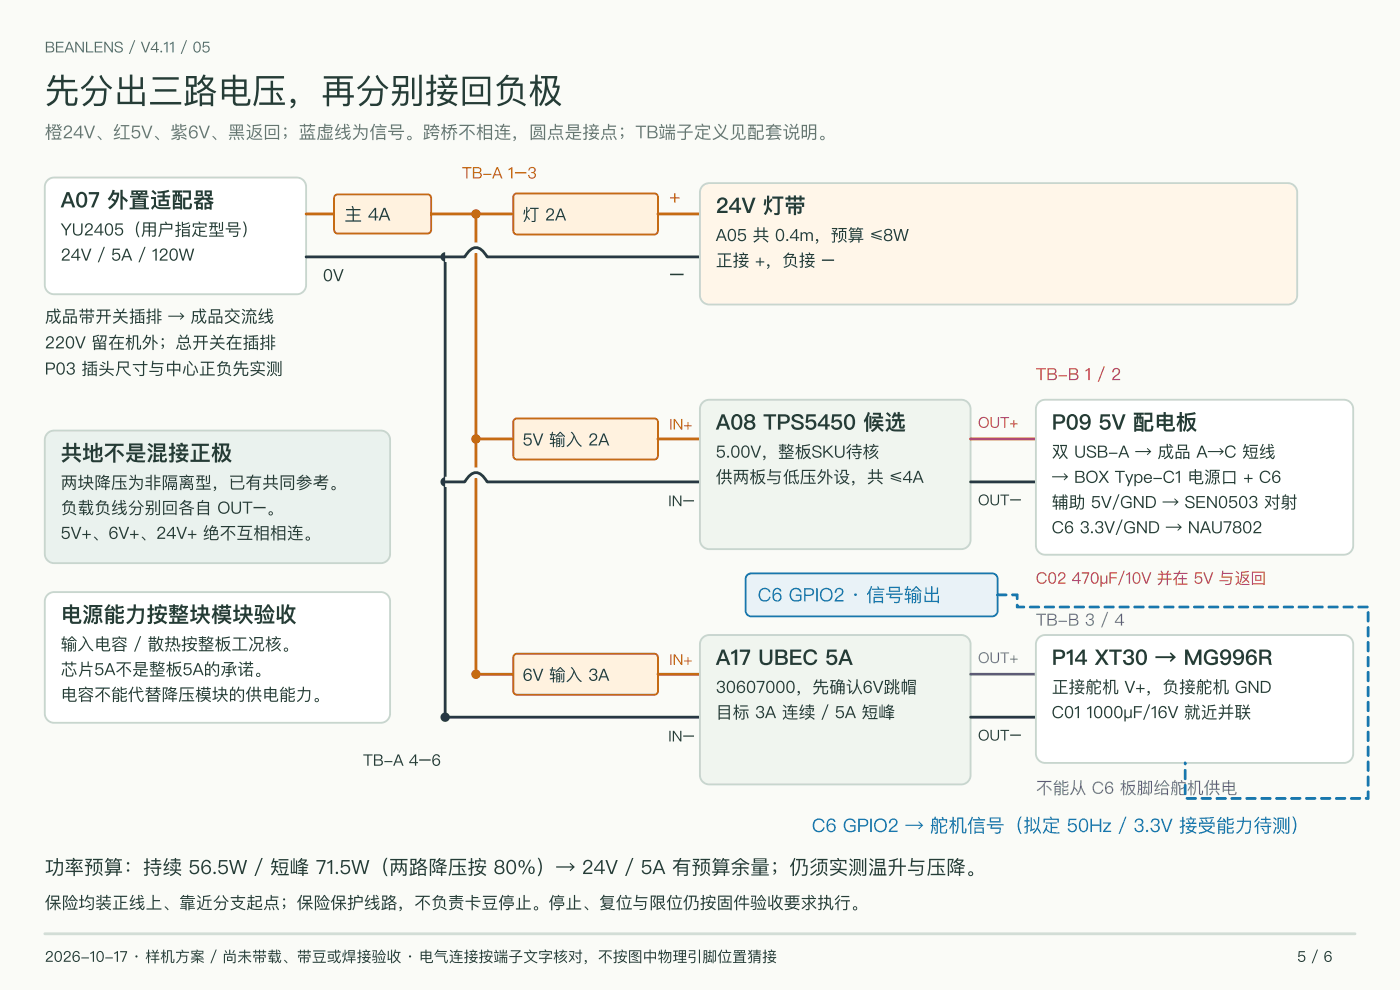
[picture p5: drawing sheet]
<svg xmlns="http://www.w3.org/2000/svg" width="420mm" height="297mm" viewBox="0 0 420 297" stroke-linecap="round" stroke-linejoin="round" font-family="sans-serif">
<path d="M0 0h419.9v297.1h-419.9z" fill="#edf1e9"/>
<path d="M0 0h420.1v297h-420.1z" fill="#fafbf7"/>
<path d="M14.3 54.1l.9-.6 1-.2h72.9a2.8 2.8 0 0 1 2.8 2.8v29.4a2.8 2.8 0 0 1-2.8 2.8h-72.9a2.8 2.8 0 0 1-2.8-2.8v-29.4l.3-1.1z" fill="#fff"/>
<path d="M14.3 54.1l.9-.6 1-.2h72.9a2.8 2.8 0 0 1 2.8 2.8v29.4a2.8 2.8 0 0 1-2.8 2.8h-72.9a2.8 2.8 0 0 1-2.8-2.8v-29.4l.3-1.1z" fill="none" stroke="#c8d6ce" stroke-width=".56"/>
<path d="M91.9 64.2h8.4" fill="none" stroke="#c56b13" stroke-width=".84"/>
<path d="M100.6 58.6l.8-.3h26.9a1.12 1.12 0 0 1 1.1 1.1v9.5a1.12 1.12 0 0 1-1.1 1.2h-26.9a1.12 1.12 0 0 1-1.1-1.2v-9.5z" fill="#fff2df"/>
<path d="M100.6 58.6l.8-.3h26.9a1.12 1.12 0 0 1 1.1 1.1v9.5a1.12 1.12 0 0 1-1.1 1.2h-26.9a1.12 1.12 0 0 1-1.1-1.2v-9.5z" fill="none" stroke="#c56b13" stroke-width=".56"/>
<path d="M129.4 64.2h13.5v138.1" fill="none" stroke="#c56b13" stroke-width=".84"/>
<path d="M91.9 77.1h41.7v138.1" fill="none" stroke="#273843" stroke-width=".84"/>
<circle cx="142.9" cy="64.2" r="1.4" fill="#c56b13"/>
<path d="M142.9 64.2h11.2" fill="none" stroke="#c56b13" stroke-width=".84"/>
<path d="M154.4 58.4l.8-.4h41.2a1.12 1.12 0 0 1 1.1 1.1v10.1a1.12 1.12 0 0 1-1.1 1.2h-41.2a1.12 1.12 0 0 1-1.1-1.2v-10.1z" fill="#fff2df"/>
<path d="M154.4 58.4l.8-.4h41.2a1.12 1.12 0 0 1 1.1 1.1v10.1a1.12 1.12 0 0 1-1.1 1.2h-41.2a1.12 1.12 0 0 1-1.1-1.2v-10.1z" fill="none" stroke="#c56b13" stroke-width=".56"/>
<path d="M197.5 64.2h12.6" fill="none" stroke="#c56b13" stroke-width=".84"/>
<circle cx="133.6" cy="77.1" r="1.4" fill="#273843"/>
<path d="M133.6 77.1h5.9a4.9 4.9 0 0 1 3.4-2.8 4.3 4.3 0 0 1 3.3 2.8h63.9" fill="none" stroke="#fafbf7" stroke-width="3.1" stroke-linecap="butt"/>
<path d="M133.6 77.1h5.9a4.9 4.9 0 0 1 3.4-2.8 4.3 4.3 0 0 1 3.3 2.8h63.9" fill="none" stroke="#273843" stroke-width=".84"/>
<path d="M210.9 55.8l.9-.6 1.1-.3h173.6a2.8 2.8 0 0 1 2.8 2.8v30.9a2.8 2.8 0 0 1-2.8 2.8h-173.6a2.8 2.8 0 0 1-2.8-2.8v-30.9l.2-1z" fill="#fff6e9"/>
<path d="M210.9 55.8l.9-.6 1.1-.3h173.6a2.8 2.8 0 0 1 2.8 2.8v30.9a2.8 2.8 0 0 1-2.8 2.8h-173.6a2.8 2.8 0 0 1-2.8-2.8v-30.9l.2-1z" fill="none" stroke="#c8d6ce" stroke-width=".56"/>
<circle cx="142.9" cy="131.7" r="1.4" fill="#c56b13"/>
<path d="M142.9 131.7h11.2" fill="none" stroke="#c56b13" stroke-width=".84"/>
<path d="M154.4 125.9l.8-.4h41.2a1.12 1.12 0 0 1 1.1 1.2v10a1.12 1.12 0 0 1-1.1 1.2h-41.2a1.12 1.12 0 0 1-1.1-1.2v-10z" fill="#fff2df"/>
<path d="M154.4 125.9l.8-.4h41.2a1.12 1.12 0 0 1 1.1 1.2v10a1.12 1.12 0 0 1-1.1 1.2h-41.2a1.12 1.12 0 0 1-1.1-1.2v-10z" fill="none" stroke="#c56b13" stroke-width=".56"/>
<path d="M197.5 131.7h12.6" fill="none" stroke="#c56b13" stroke-width=".84"/>
<circle cx="133.6" cy="144.6" r="1.4" fill="#273843"/>
<path d="M133.6 144.6h5.9a4.9 4.9 0 0 1 3.4-2.8 4.3 4.3 0 0 1 3.3 2.8h63.9" fill="none" stroke="#fafbf7" stroke-width="3.1" stroke-linecap="butt"/>
<path d="M133.6 144.6h5.9a4.9 4.9 0 0 1 3.4-2.8 4.3 4.3 0 0 1 3.3 2.8h63.9" fill="none" stroke="#273843" stroke-width=".84"/>
<path d="M210.9 120.7l.9-.6 1.1-.2h75.6a2.8 2.8 0 0 1 2.8 2.8v39.2a2.8 2.8 0 0 1-2.8 2.8h-75.6a2.8 2.8 0 0 1-2.8-2.8v-39.2l.2-1z" fill="#f0f5ef"/>
<path d="M210.9 120.7l.9-.6 1.1-.2h75.6a2.8 2.8 0 0 1 2.8 2.8v39.2a2.8 2.8 0 0 1-2.8 2.8h-75.6a2.8 2.8 0 0 1-2.8-2.8v-39.2l.2-1z" fill="none" stroke="#c8d6ce" stroke-width=".56"/>
<path d="M291.3 131.7h19.6" fill="none" stroke="#c4323d" stroke-width=".84"/>
<path d="M291.3 144.6h19.6" fill="none" stroke="#273843" stroke-width=".84"/>
<path d="M311.7 120.7l.9-.6 1.1-.2h89.7a2.8 2.8 0 0 1 2.8 2.8v40.9a2.8 2.8 0 0 1-2.8 2.8h-89.7a2.8 2.8 0 0 1-2.8-2.8v-40.9l.2-1z" fill="#fff"/>
<path d="M311.7 120.7l.9-.6 1.1-.2h89.7a2.8 2.8 0 0 1 2.8 2.8v40.9a2.8 2.8 0 0 1-2.8 2.8h-89.7a2.8 2.8 0 0 1-2.8-2.8v-40.9l.2-1z" fill="none" stroke="#c8d6ce" stroke-width=".56"/>
<circle cx="142.9" cy="202.3" r="1.4" fill="#c56b13"/>
<path d="M142.9 202.3h11.2" fill="none" stroke="#c56b13" stroke-width=".84"/>
<path d="M154.4 196.4l.8-.3h41.2a1.12 1.12 0 0 1 1.1 1.1v10.1a1.12 1.12 0 0 1-1.1 1.1h-41.2a1.12 1.12 0 0 1-1.1-1.1v-10.1z" fill="#fff2df"/>
<path d="M154.4 196.4l.8-.3h41.2a1.12 1.12 0 0 1 1.1 1.1v10.1a1.12 1.12 0 0 1-1.1 1.1h-41.2a1.12 1.12 0 0 1-1.1-1.1v-10.1z" fill="none" stroke="#c56b13" stroke-width=".56"/>
<path d="M197.5 202.3h12.6" fill="none" stroke="#c56b13" stroke-width=".84"/>
<circle cx="133.6" cy="215.2" r="1.4" fill="#273843"/>
<path d="M133.6 215.2h76.5" fill="none" stroke="#273843" stroke-width=".84"/>
<path d="M210.9 191.3l.9-.6 1.1-.2h75.6a2.8 2.8 0 0 1 2.8 2.8v39.2a2.8 2.8 0 0 1-2.8 2.8h-75.6a2.8 2.8 0 0 1-2.8-2.8v-39.2l.2-1.1z" fill="#f0f5ef"/>
<path d="M210.9 191.3l.9-.6 1.1-.2h75.6a2.8 2.8 0 0 1 2.8 2.8v39.2a2.8 2.8 0 0 1-2.8 2.8h-75.6a2.8 2.8 0 0 1-2.8-2.8v-39.2l.2-1.1z" fill="none" stroke="#c8d6ce" stroke-width=".56"/>
<path d="M291.3 202.3h19.6" fill="none" stroke="#7b45b5" stroke-width=".84"/>
<path d="M291.3 215.2h19.6" fill="none" stroke="#273843" stroke-width=".84"/>
<path d="M311.7 191.3l.9-.6 1.1-.2h89.7a2.8 2.8 0 0 1 2.8 2.8v32.8a2.8 2.8 0 0 1-2.8 2.8h-89.7a2.8 2.8 0 0 1-2.8-2.8v-32.8l.2-1.1z" fill="#fff"/>
<path d="M311.7 191.3l.9-.6 1.1-.2h89.7a2.8 2.8 0 0 1 2.8 2.8v32.8a2.8 2.8 0 0 1-2.8 2.8h-89.7a2.8 2.8 0 0 1-2.8-2.8v-32.8l.2-1.1z" fill="none" stroke="#c8d6ce" stroke-width=".56"/>
<path d="M14.3 130l.9-.6 1-.2h98.1a2.8 2.8 0 0 1 2.8 2.8v34.1a2.8 2.8 0 0 1-2.8 2.8h-98.1a2.8 2.8 0 0 1-2.8-2.8v-34.1l.3-1.1z" fill="#eaf2ee"/>
<path d="M14.3 130l.9-.6 1-.2h98.1a2.8 2.8 0 0 1 2.8 2.8v34.1a2.8 2.8 0 0 1-2.8 2.8h-98.1a2.8 2.8 0 0 1-2.8-2.8v-34.1l.3-1.1z" fill="none" stroke="#c8d6ce" stroke-width=".56"/>
<path d="M14.3 178.5l.9-.7 1-.2h98.1a2.8 2.8 0 0 1 2.8 2.8v33.6a2.8 2.8 0 0 1-2.8 2.8h-98.1a2.8 2.8 0 0 1-2.8-2.8v-33.6l.3-1z" fill="#fff"/>
<path d="M14.3 178.5l.9-.7 1-.2h98.1a2.8 2.8 0 0 1 2.8 2.8v33.6a2.8 2.8 0 0 1-2.8 2.8h-98.1a2.8 2.8 0 0 1-2.8-2.8v-33.6l.3-1z" fill="none" stroke="#c8d6ce" stroke-width=".56"/>
<path d="M224.3 172.5l1.2-.5h72.3a1.68 1.68 0 0 1 1.6 1.7v9.5a1.68 1.68 0 0 1-1.6 1.7h-72.3a1.68 1.68 0 0 1-1.7-1.7v-9.5z" fill="#e9f2f7"/>
<path d="M224.3 172.5l1.2-.5h72.3a1.68 1.68 0 0 1 1.6 1.7v9.5a1.68 1.68 0 0 1-1.6 1.7h-72.3a1.68 1.68 0 0 1-1.7-1.7v-9.5z" fill="none" stroke="#1777ae" stroke-width=".56"/>
<path d="M299.1 178.2l2.9-.1a.42 .42 0 0 1 .4 .4 .42 .42 0 0 1-.4 .4h-2.6l-.4-.3zM303.6 178.2l1.9-.1 .2 1.5a.42 .42 0 0 1-.4 .4 .42 .42 0 0 1-.4-.4v-1.1h.4v.4h-1.5l-.3-.3zM305 181.3l.4-.2 .3 .3v.7h-.4v-.4h2a.42 .42 0 0 1 .4 .4 .42 .42 0 0 1-.4 .4h-2.2l-.2-.4zM308.9 181.8l2.9-.1a.42 .42 0 0 1 .4 .4 .42 .42 0 0 1-.4 .4h-2.6l-.4-.3zM313.4 181.8l2.8-.1a.42 .42 0 0 1 .5 .4 .42 .42 0 0 1-.5 .4h-2.6l-.3-.3zM317.9 181.8l2.8-.1a.42 .42 0 0 1 .4 .4 .42 .42 0 0 1-.4 .4h-2.6l-.3-.3zM322.4 181.8l2.8-.1a.42 .42 0 0 1 .4 .4 .42 .42 0 0 1-.4 .4h-2.6l-.3-.3zM326.9 181.8l2.8-.1a.42 .42 0 0 1 .4 .4 .42 .42 0 0 1-.4 .4h-2.6l-.3-.3zM331.3 181.8l2.9-.1a.42 .42 0 0 1 .4 .4 .42 .42 0 0 1-.4 .4h-2.6l-.4-.3zM335.8 181.8l2.8-.1a.42 .42 0 0 1 .5 .4 .42 .42 0 0 1-.5 .4h-2.6l-.3-.3zM340.3 181.8l2.8-.1a.42 .42 0 0 1 .4 .4 .42 .42 0 0 1-.4 .4h-2.6l-.3-.3zM344.8 181.8l2.8-.1a.42 .42 0 0 1 .4 .4 .42 .42 0 0 1-.4 .4h-2.6l-.3-.3zM349.3 181.8l2.8-.1a.42 .42 0 0 1 .4 .4 .42 .42 0 0 1-.4 .4h-2.6l-.3-.3zM353.8 181.8l2.8-.1a.42 .42 0 0 1 .4 .4 .42 .42 0 0 1-.4 .4h-2.6l-.4-.3zM358.2 181.8l2.9-.1a.42 .42 0 0 1 .4 .4 .42 .42 0 0 1-.4 .4h-2.6l-.4-.3zM362.7 181.8l2.8-.1a.42 .42 0 0 1 .5 .4 .42 .42 0 0 1-.5 .4h-2.6l-.3-.3zM367.2 181.8l2.8-.1a.42 .42 0 0 1 .4 .4 .42 .42 0 0 1-.4 .4h-2.6l-.3-.3zM371.7 181.8l2.8-.1a.42 .42 0 0 1 .4 .4 .42 .42 0 0 1-.4 .4h-2.6l-.3-.3zM376.2 181.8l2.8-.1a.42 .42 0 0 1 .4 .4 .42 .42 0 0 1-.4 .4h-2.6l-.4-.3zM380.6 181.8l2.9-.1a.42 .42 0 0 1 .4 .4 .42 .42 0 0 1-.4 .4h-2.6l-.4-.3zM385.1 181.8l2.8-.1a.42 .42 0 0 1 .5 .4 .42 .42 0 0 1-.5 .4h-2.6l-.3-.3zM389.6 181.8l2.8-.1a.42 .42 0 0 1 .4 .4 .42 .42 0 0 1-.4 .4h-2.6l-.3-.3zM394.1 181.8l2.8-.1a.42 .42 0 0 1 .4 .4 .42 .42 0 0 1-.4 .4h-2.6l-.3-.3zM398.6 181.8l2.8-.1a.42 .42 0 0 1 .4 .4 .42 .42 0 0 1-.4 .4h-2.6l-.3-.3zM403.1 181.8l2.8-.1a.42 .42 0 0 1 .4 .4 .42 .42 0 0 1-.4 .4h-2.6l-.4-.3zM407.5 181.8l2.9-.1a.42 .42 0 0 1 .4 .4 .42 .42 0 0 1-.4 .4h-2.6l-.4-.3zM410.3 183.5l.4-.1 .3 .3 .1 2.6a.42 .42 0 0 1-.5 .4 .42 .42 0 0 1-.4-.4zM410.3 188l.4-.1 .3 .3 .1 2.6a.42 .42 0 0 1-.5 .4 .42 .42 0 0 1-.4-.4zM410.3 192.5l.4-.2 .3 .4 .1 2.6a.42 .42 0 0 1-.5 .4 .42 .42 0 0 1-.4-.4zM410.3 196.9l.4-.1 .3 .4 .1 2.6a.42 .42 0 0 1-.5 .4 .42 .42 0 0 1-.4-.4zM410.3 201.4l.4-.1 .3 .3 .1 2.6a.42 .42 0 0 1-.5 .5 .42 .42 0 0 1-.4-.5zM410.3 205.9l.4-.1 .3 .3 .1 2.6a.42 .42 0 0 1-.5 .4 .42 .42 0 0 1-.4-.4zM410.3 210.4l.4-.1 .3 .3 .1 2.6a.42 .42 0 0 1-.5 .4 .42 .42 0 0 1-.4-.4zM410.3 214.9l.4-.1 .3 .3 .1 2.6a.42 .42 0 0 1-.5 .4 .42 .42 0 0 1-.4-.4zM410.3 219.3l.4-.1 .3 .4 .1 2.6a.42 .42 0 0 1-.5 .4 .42 .42 0 0 1-.4-.4zM410.3 223.8l.4-.1 .3 .3 .1 2.6a.42 .42 0 0 1-.5 .5 .42 .42 0 0 1-.4-.5zM410.3 228.3l.4-.1 .3 .3 .1 2.6a.42 .42 0 0 1-.5 .5 .42 .42 0 0 1-.4-.5zM410.3 232.8l.4-.1 .3 .3 .1 2.6a.42 .42 0 0 1-.5 .4 .42 .42 0 0 1-.4-.4zM410.3 237.3l.4-.1 .3 .3v2.1l-.2 .3-.7 .1a.42 .42 0 0 1-.4-.5 .42 .42 0 0 1 .4-.4h.5v.4h-.4zM405.3 239.2l2.8-.1a.42 .42 0 0 1 .4 .4 .42 .42 0 0 1-.4 .5l-2.6-.1-.3-.3zM400.8 239.2l2.8-.1a.42 .42 0 0 1 .5 .4 .42 .42 0 0 1-.5 .5l-2.6-.1-.3-.3zM396.3 239.2l2.9-.1a.42 .42 0 0 1 .4 .4 .42 .42 0 0 1-.4 .5l-2.7-.1-.3-.3zM391.9 239.2l2.8-.1a.42 .42 0 0 1 .4 .4 .42 .42 0 0 1-.4 .5l-2.6-.1-.4-.3zM387.4 239.2l2.8-.1a.42 .42 0 0 1 .4 .4 .42 .42 0 0 1-.4 .5l-2.6-.1-.3-.3zM382.9 239.2l2.8-.1a.42 .42 0 0 1 .4 .4 .42 .42 0 0 1-.4 .5l-2.6-.1-.3-.3zM378.4 239.2l2.8-.1a.42 .42 0 0 1 .4 .4 .42 .42 0 0 1-.4 .5l-2.6-.1-.3-.3zM373.9 239.2l2.8-.1a.42 .42 0 0 1 .5 .4 .42 .42 0 0 1-.5 .5l-2.6-.1-.3-.3zM369.4 239.2l2.9-.1a.42 .42 0 0 1 .4 .4 .42 .42 0 0 1-.4 .5l-2.6-.1-.4-.3zM365 239.2l2.8-.1a.42 .42 0 0 1 .4 .4 .42 .42 0 0 1-.4 .5l-2.6-.1-.4-.3zM360.5 239.2l2.8-.1a.42 .42 0 0 1 .4 .4 .42 .42 0 0 1-.4 .5l-2.6-.1-.3-.3zM356 239.2l2.8-.1a.42 .42 0 0 1 .4 .4 .42 .42 0 0 1-.4 .5l-2.6-.1-.3-.3zM355.4 235.3l.4-.1 .3 .3 .1 2.6a.42 .42 0 0 1-.5 .5 .42 .42 0 0 1-.4-.5zM355.4 230.8l.4-.1 .3 .3 .1 2.7a.42 .42 0 0 1-.5 .4 .42 .42 0 0 1-.4-.4zM355.3 229a.51 .51 0 0 1 1 0 .51 .51 0 0 1-1 0z" fill="#1777ae"/>
<path d="M13.4 280.1h393.3" fill="none" stroke="#d2ddd6" stroke-width=".84"/>
<text font-size="10.4" fill="#253c36" x="13.4" y="30.9">先分出三路电压，再分别接回负极</text>
<g font-size="6.4" fill="#253c36">
<text x="18.2" y="62.2">A07 外置适配器</text>
<text x="214.8" y="63.9">24V 灯带</text>
<text x="214.8" y="128.9">A08 TPS5450 候选</text>
<text x="315.7" y="128.9">P09</text>
<text x="329.8" y="128.9">5V 配电板</text>
<text x="18.2" y="138.1">共地不是混接正极</text>
<text x="18.2" y="186.6">电源能力 按整块模块验收</text>
<text x="214.8" y="199.5">A17 UBEC 5A</text>
<text x="315.7" y="199.5">P14 XT30 → MG996R</text>
</g>
<text font-size="5.9" fill="#253c36" x="13.4" y="262.2">功率预算：持续 56.5W / 短峰 71.5W（两路降压按 80%）→ 24V / 5A 有预算余量；仍须实测温升与压降。</text>
<text font-size="5.6" fill="#c56b13" x="200.8" y="60.8">+</text>
<text font-size="5.6" fill="#253c36" x="200.8" y="84.4">−</text>
<g font-size="5.6" fill="#1777ae">
<text x="227.4" y="180.4">C6 GPIO2 · 信号输出</text>
<text x="243.7" y="249.6">C6 GPIO2 → 舵机信号（拟定 50Hz / 3.3V 接受能力 待测）</text>
</g>
<text font-size="5.3" fill="#657a73" x="13.4" y="41.5">橙24V、红5V、紫6V、黑返回；蓝虚线为信号。跨桥不相连，圆点是接点；TB端子定义见配套说明。</text>
<text font-size="5.3" fill="#253c36" x="103.4" y="66.1">主 4A</text>
<g font-size="5" fill="#253c36">
<text x="18.2" y="70.6">YU2405（用户指定型号）</text>
<text x="156.9" y="66.1">灯 2A</text>
<text x="214.8" y="72.3">A05 共 0.4m，预算 ≤8W</text>
<text x="18.2" y="78.2">24V / 5A / 120W</text>
<text x="214.8" y="79.9">正接 +，负接 −</text>
<text x="96.9" y="84.4">0V</text>
<text x="13.4" y="96.7">成品带开关插排 → 成品交流线</text>
<text x="13.4" y="104.5">220V 留在机外；总开关在插排</text>
<text x="13.4" y="112.4">P03 插头尺寸与中心正负先实测</text>
<text x="156.9" y="133.6">5V 输入 2A</text>
<text x="214.8" y="137.3">5.00V，整板SKU待核</text>
<text x="315.7" y="137.3">双 USB-A → 成品 A→C 短线</text>
<text x="18.2" y="146.5">两块降压为非隔离型，已有共同参考。</text>
<text x="214.8" y="144.9">供两板与低压外设，共 ≤4A</text>
<text x="315.7" y="144.9">→ BOX Type-C1 电源口 + C6</text>
<text x="18.2" y="154.1">负载负线分别回各自 OUT−。</text>
<text x="315.7" y="152.4">辅助 5V/GND → SEN0503 对射</text>
<text x="18.2" y="161.7">5V+、6V+、24V+ 绝不互相相连。</text>
<text x="315.7" y="160">C6</text>
<text x="324" y="160">3.3V/GND → NAU7802</text>
<text x="18.2" y="195">输入电容 / 散热按整板工况核。</text>
<text x="18.2" y="202.6">芯片 5A不是整板5A的承诺。</text>
<text x="156.9" y="204.2">6V 输入 3A</text>
<text x="214.8" y="207.9">30607000，先确认6V跳帽</text>
<text x="315.7" y="207.9">正接舵机 V+，负接舵机 GND</text>
<text x="18.2" y="210.1">电容不能代替降压模块的供电能力 。</text>
<text x="214.8" y="215.4">目 标 3A 连续 / 5A 短峰</text>
<text x="315.7" y="215.4">C01</text>
<text x="326.1" y="215.4">1000µF/16V 就近并联</text>
<text x="13.4" y="272.6">保险均装正线上、靠近分支起点；保险保护线路，不负责卡豆停止。停止、复位与限位仍按固件验收要求执行。</text>
</g>
<text font-size="5" fill="#c4323d" x="310.9" y="114">TB-B 1 / 2</text>
<g font-size="5" fill="#7b45b5">
<text x="310.9" y="187.7">TB-B 3 / 4</text>
<text x="310.9" y="238.1">不能从 C6 板脚给舵</text>
<text x="356.2" y="238.1">机供电</text>
</g>
<text font-size="4.8" fill="#c56b13" x="138.6" y="53.5">TB-A 1–3</text>
<g font-size="4.8" fill="#c4323d">
<text x="310.9" y="175.1">C02</text>
<text x="321.7" y="175.1">470µF/10V 并在 5V 与返回</text>
</g>
<text font-size="4.8" fill="#253c36" x="109" y="229.7">TB-A 4–6</text>
<text font-size="4.5" fill="#47786b" x="13.4" y="15.7">BEANLENS / V4.11 / 05</text>
<g font-size="4.5" fill="#c56b13">
<text x="200.8" y="128.9">IN+</text>
<text x="200.8" y="199.5">IN+</text>
</g>
<text font-size="4.5" fill="#c4323d" x="293.5" y="128.3">OUT+</text>
<g font-size="4.5" fill="#253c36">
<text x="200.6" y="151.9">IN−</text>
<text x="293.5" y="151.6">OUT−</text>
<text x="200.6" y="222.4">IN−</text>
<text x="293.5" y="222.2">OUT−</text>
<text x="13.4" y="288.6">2026-10-17 · 样机方案 / 尚未带载、带豆或焊接验收 · 电气连接按端子文字核对，不按图中物理引脚位置猜接</text>
<text x="389.3" y="288.6">5 / 6</text>
</g>
<text font-size="4.5" fill="#7b45b5" x="293.5" y="198.9">OUT+</text>
</svg>
